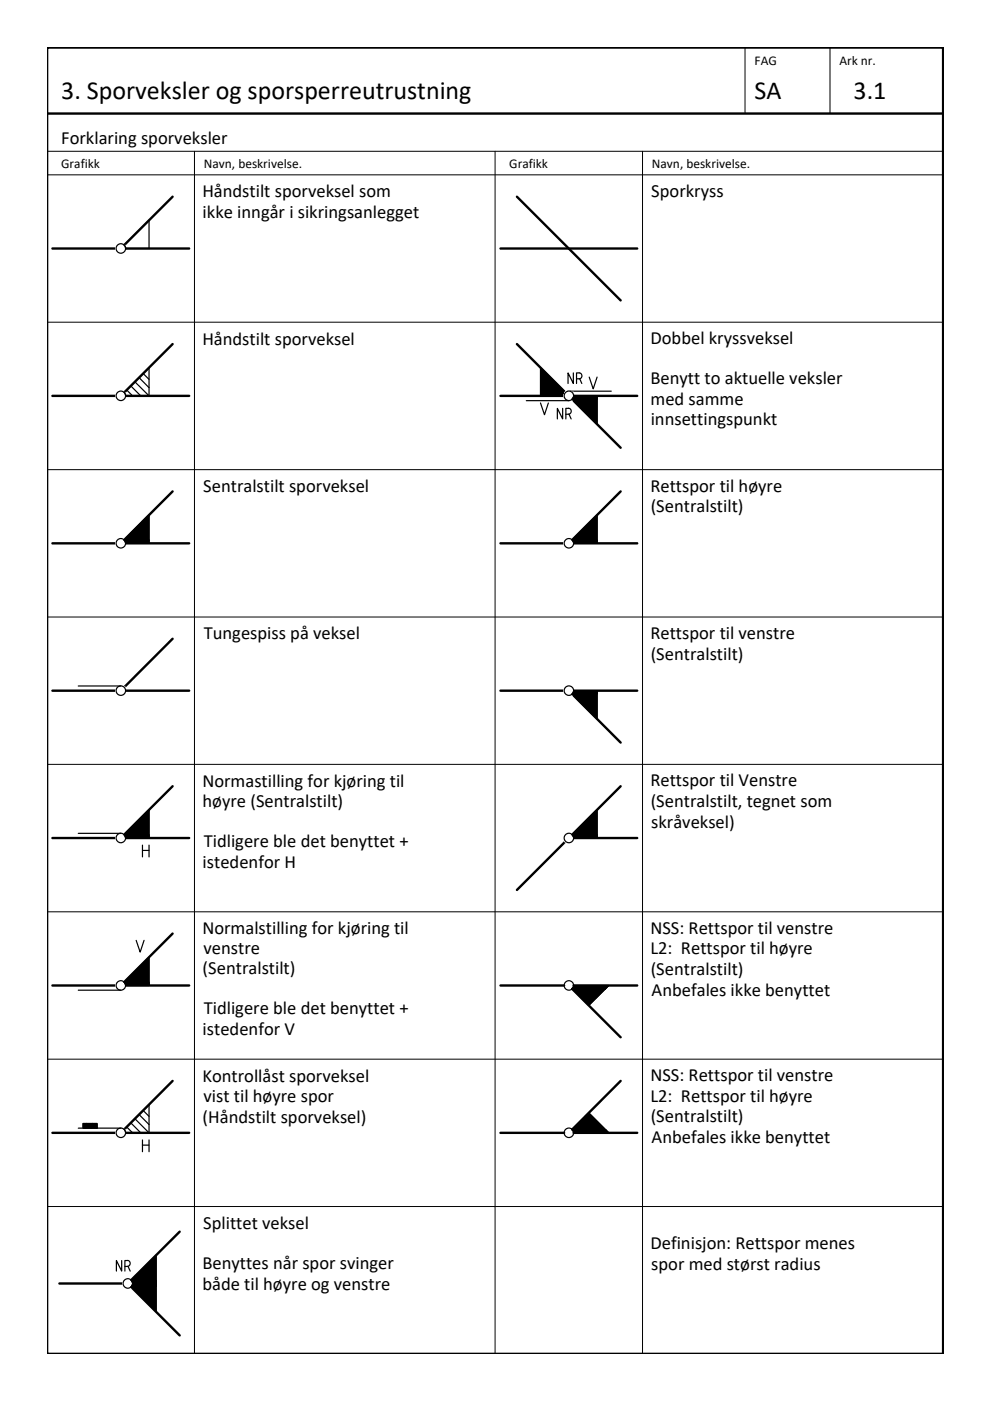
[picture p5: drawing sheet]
<svg xmlns="http://www.w3.org/2000/svg" width="210mm" height="297mm" viewBox="0 0 210 297" stroke-linecap="round" stroke-linejoin="round" font-family="sans-serif">
<!-- layer: RAMME -->
<path d="M10 10.1h190v276.9h-190zM10 24.1h189.9" fill="none" stroke="#000" stroke-width=".51"/>
<!-- layer: RAMME SYMBOLER -->
<g fill="none" stroke="#000" stroke-width=".21">
<path d="M158 10.1v14M176 10.1v14M10 37.1h189.9M10 32.1h189.9M41.2 32.1v254.9M105 32.1v254.9M136.2 32.1v254.9M10 68.3h189.9M10 99.6h189.9M10 130.8h189.9M10 162.1h189.9M10 193.3h189.9"/>
<path d="M10 224.6h189.9M10 255.8h189.9"/>
</g>
<!-- layer: SIG-SPOR enlinje -->
<g fill="none" stroke="#000" stroke-width=".51">
<path d="M11.1 52.7h29M36.6 41.7l-11 11M106.1 52.7h29M109.6 41.7l22 22M36.6 72.9l-11 11M109.6 72.9l22 22M11.1 83.9h29M106.1 83.9h29M11.1 115.2h29M36.6 104.2l-11 11M106.1 115.2h29M131.6 104.2l-11 11"/>
<path d="M36.6 135.4l-11 11M11.1 146.4h29M106.1 146.4h29M120.6 146.4l11 11M11.1 177.7h29M36.6 166.7l-11 11M120.6 177.7h14.5M131.6 166.7l-22 22M36.6 197.9l-11 11M11.1 208.9h29M106.1 208.9h13.5M121.3 209.6l10.3 10.3"/>
<path d="M121.6 208.9h13.5M36.6 229.2l-11 11M131.6 229.2l-10.3 10.3M11.1 240.2h29M106.1 240.2h13.5M121.6 240.2h13.5M27.1 272.1l11 11M38.1 261.1l-11 11h-14.5"/>
</g>
<!-- layer: Wipeout -->
<g fill="none" stroke="#fff" stroke-width=".21">
<path d="M24.6 52.6v.1v-.3v.4M26.6 52.6v.3v-.2M24.6 83.8v.1v-.2v.4M26.6 83.8v.4v-.3M119.6 83.8v.1v-.2v.4M121.6 83.8v.4v-.3M24.6 115.1v.1v-.3v.4M26.6 115.1v.4v-.3M119.6 115.1v.1v-.3v.4M121.6 115.1v.4v-.3M24.6 146.3v.1v-.2v.4M26.6 146.3v.4v-.3"/>
<path d="M119.6 146.3v.1v-.2v.4M121.6 146.3v.4v-.3M24.6 177.6v.1v-.3v.4M26.6 177.6v.4v-.3M119.6 177.6v.1v-.3v.4M121.6 177.6v.4v-.3M24.6 208.8v.1v-.2v.4M26.6 208.8v.4v-.3M24.6 240.1v.1v-.3v.4M26.6 240.1v.3v-.2M26.1 272v.1v-.2v.4M28.1 272v.4v-.3"/>
</g>
<g fill="#fff" stroke="#fff" stroke-width=".21">
<path d="M26.6 146.3l-.1 .5zM26.6 146.2l-.1 .6zM26.6 146.2l-.1 .7zM26.5 146.1v.8zM26.5 146.1l-.1 1zM26.5 145.9l-.1 1.2zM26.5 145.9l-.2 1.3zM26.4 145.8l-.1 1.4zM26.4 145.8l-.2 1.4zM26.3 145.7l-.1 1.5zM26.3 145.7l-.2 1.6zM26.2 145.7h.1l-.2 1.6zM26.2 145.7l-.2 1.7zM26.1 145.6l.1 .1-.2 1.7zM26.1 145.6l-.2 1.8h.1zM26 145.5l.1 .1-.2 1.8zM26 145.5l-.3 1.9h.2zM25.9 145.5h.1l-.3 1.9zM25.9 145.5l-.3 1.9h.1zM25.7 145.4l.2 .1-.3 1.9zM25.7 145.4l-.2 2h.1zM25.6 145.4h.1l-.2 2zM25.6 145.4l-.3 2h.2zM25.5 145.4h.1l-.3 2zM25.5 145.4l-.3 2h.1zM25.3 145.5l.2-.1-.3 2zM25.3 145.5l-.2 1.8 .1 .1zM25.2 145.5h.1l-.2 1.8zM25.2 145.5l-.2 1.7 .1 .1zM25.1 145.6l.1-.1-.2 1.7zM25.1 145.6l-.2 1.6h.1zM25 145.7l.1-.1-.2 1.6zM25 145.7l-.1 1.5zM24.9 145.7h.1l-.2 1.4zM24.9 145.7l-.1 1.4zM24.9 145.7l-.2 1.2zM24.8 145.8l-.1 1.1zM24.8 145.8l-.1 1zM24.7 145.9v.9zM24.7 145.9l-.1 .8zM24.7 146.1l-.1 .6zM24.7 146.1l-.1 .5z"/>
<path d="M26.6 52.6l-.1 .5zM26.6 52.4l-.1 .7zM26.6 52.4l-.1 .8zM26.5 52.3v.9zM26.5 52.3l-.1 1zM26.5 52.2l-.1 1.1zM26.5 52.2l-.2 1.2zM26.4 52.1l-.1 1.3zM26.4 52.1l-.2 1.4zM26.3 52l-.1 1.5zM26.3 52l-.2 1.6zM26.2 51.9l.1 .1-.2 1.6zM26.2 51.9l-.2 1.7zM26.1 51.8l.1 .1-.2 1.7zM26.1 51.8l-.2 1.9 .1-.1zM26 51.8h.1l-.2 1.9zM26 51.8l-.3 1.9h.2zM25.9 51.7l.1 .1-.3 1.9zM25.9 51.7l-.3 2h.1zM25.7 51.7h.2l-.3 2zM25.7 51.7l-.2 2h.1zM25.6 51.7h.1l-.2 2zM25.6 51.7l-.3 2h.2zM25.5 51.7h.1l-.3 2zM25.5 51.7l-.3 1.9 .1 .1zM25.3 51.7h.2l-.3 1.9zM25.3 51.7l-.2 1.9h.1zM25.2 51.8l.1-.1-.2 1.9zM25.2 51.8l-.2 1.7 .1 .1zM25.1 51.8h.1l-.2 1.7zM25.1 51.8l-.2 1.6 .1 .1zM25 51.9l.1-.1-.2 1.6zM25 51.9l-.1 1.5zM24.9 52l.1-.1-.2 1.4zM24.9 52l-.1 1.3zM24.8 52.1l.1-.1-.2 1.2zM24.8 52.1l-.1 1.1zM24.8 52.1l-.1 1zM24.7 52.2v.9zM24.7 52.2l-.1 .7zM24.7 52.3l-.1 .6zM24.7 52.3l-.1 .5z"/>
<path d="M28.1 272l-.1 .5zM28.1 271.9l-.1 .6zM28.1 271.9l-.1 .7zM28 271.7v.9zM28 271.7l-.1 1zM28 271.6l-.1 1.1zM28 271.6l-.2 1.2zM27.9 271.5l-.1 1.3zM27.9 271.5l-.2 1.4zM27.8 271.4l-.1 1.5zM27.8 271.4l-.2 1.6zM27.7 271.3l.1 .1-.2 1.6zM27.7 271.3l-.2 1.8 .1-.1zM27.6 271.3h.1l-.2 1.8zM27.6 271.3l-.2 1.8zM27.5 271.2l.1 .1-.2 1.8zM27.5 271.2l-.3 1.9h.2zM27.4 271.2h.1l-.3 1.9zM27.4 271.2l-.3 1.9h.1zM27.2 271.1l.2 .1-.3 1.9zM27.2 271.1l-.2 2h.1zM27.1 271.1h.1l-.2 2zM27.1 271.1l-.3 2h.2zM27 271.1h.1l-.3 2zM27 271.1l-.3 2h.1zM26.8 271.2l.2-.1-.3 2zM26.8 271.2l-.2 1.8 .1 .1zM26.7 271.2h.1l-.2 1.8zM26.7 271.2l-.2 1.7 .1 .1zM26.6 271.3l.1-.1-.2 1.7zM26.6 271.3l-.2 1.5 .1 .1zM26.5 271.3h.1l-.2 1.5zM26.5 271.3l-.1 1.5zM26.4 271.4l.1-.1-.2 1.4zM26.4 271.4l-.1 1.3zM26.4 271.4l-.2 1.2zM26.3 271.5l-.1 1.1zM26.3 271.5l-.1 1zM26.2 271.6v.9zM26.2 271.6l-.1 .8zM26.2 271.7l-.1 .7zM26.2 271.7l-.1 .6z"/>
<path d="M26.6 115.1l-.1 .5zM26.6 114.9l-.1 .7zM26.6 114.9l-.1 .8zM26.5 114.8v.9zM26.5 114.8l-.1 1zM26.5 114.7l-.1 1.1zM26.5 114.7l-.2 1.2zM26.4 114.6l-.1 1.3zM26.4 114.6l-.2 1.4zM26.3 114.5l-.1 1.5zM26.3 114.5l-.2 1.6zM26.2 114.4l.1 .1-.2 1.6zM26.2 114.4l-.2 1.7zM26.1 114.3l.1 .1-.2 1.7zM26.1 114.3l-.2 1.8h.1zM26 114.3h.1l-.2 1.8zM26 114.3l-.3 1.9 .2-.1zM25.9 114.2l.1 .1-.3 1.9zM25.9 114.2l-.3 2h.1zM25.7 114.2h.2l-.3 2zM25.7 114.2l-.2 2h.1zM25.6 114.2h.1l-.2 2zM25.6 114.2l-.3 1.9 .2 .1zM25.5 114.2h.1l-.3 1.9zM25.5 114.2l-.3 1.9h.1zM25.3 114.2h.2l-.3 1.9zM25.3 114.2l-.2 1.9h.1zM25.2 114.3l.1-.1-.2 1.9zM25.2 114.3l-.2 1.7 .1 .1zM25.1 114.3h.1l-.2 1.7zM25.1 114.3l-.2 1.6 .1 .1zM25 114.4l.1-.1-.2 1.6zM25 114.4l-.1 1.5zM24.9 114.5l.1-.1-.2 1.4zM24.9 114.5l-.1 1.3zM24.9 114.5l-.2 1.2zM24.8 114.6l-.1 1.1zM24.8 114.6l-.1 1zM24.7 114.7v.9zM24.7 114.7l-.1 .8zM24.7 114.8l-.1 .7zM24.7 114.8l-.1 .5z"/>
<path d="M26.6 177.6l-.1 .5zM26.6 177.4l-.1 .7zM26.6 177.4l-.1 .8zM26.5 177.3v.9zM26.5 177.3l-.1 1zM26.5 177.2l-.1 1.1zM26.5 177.2l-.2 1.2zM26.4 177.1l-.1 1.3zM26.4 177.1l-.2 1.4zM26.3 177l-.1 1.5zM26.3 177l-.2 1.5zM26.2 176.9l.1 .1-.2 1.5zM26.2 176.9l-.2 1.7zM26.1 176.8l.1 .1-.2 1.7zM26.1 176.8l-.2 1.9 .1-.1zM26 176.8h.1l-.2 1.9zM26 176.8l-.3 1.9h.2zM25.9 176.7l.1 .1-.3 1.9zM25.9 176.7l-.3 2h.1zM25.7 176.7h.2l-.3 2zM25.7 176.7l-.2 2h.1zM25.6 176.7h.1l-.2 2zM25.6 176.7l-.3 2h.2zM25.5 176.7h.1l-.3 2zM25.5 176.7l-.3 1.9 .1 .1zM25.3 176.7h.2l-.3 1.9zM25.3 176.7l-.2 1.8 .1 .1zM25.2 176.8l.1-.1-.2 1.8zM25.2 176.8l-.2 1.7h.1zM25.1 176.8h.1l-.2 1.7zM25.1 176.8l-.2 1.6 .1 .1zM25 176.9l.1-.1-.2 1.6zM25 176.9l-.1 1.5zM24.9 177l.1-.1-.2 1.4zM24.9 177l-.1 1.3zM24.9 177l-.2 1.2zM24.8 177.1l-.1 1.1zM24.8 177.1l-.1 1zM24.7 177.2v.9zM24.7 177.2l-.1 .8zM24.7 177.3l-.1 .7zM24.7 177.3l-.1 .5z"/>
<path d="M26.6 208.8l-.1 .5zM26.6 208.7l-.1 .6zM26.6 208.7l-.1 .7zM26.5 208.6v.8zM26.5 208.6l-.1 .9zM26.5 208.4l-.1 1.1zM26.5 208.4l-.2 1.2zM26.4 208.3l-.1 1.3zM26.4 208.3l-.2 1.4zM26.3 208.2l-.1 1.5zM26.3 208.2l-.2 1.6zM26.2 208.1l.1 .1-.2 1.6zM26.2 208.1l-.2 1.8zM26.1 208.1h.1l-.2 1.8zM26.1 208.1l-.2 1.8h.1zM26 208l.1 .1-.2 1.8zM26 208l-.3 1.9h.2zM25.9 208h.1l-.3 1.9zM25.9 208l-.3 1.9h.1zM25.7 207.9l.2 .1-.3 1.9zM25.7 207.9l-.2 2h.1zM25.6 207.9h.1l-.2 2zM25.6 207.9l-.3 2h.2zM25.5 207.9h.1l-.3 2zM25.5 207.9l-.3 2h.1zM25.3 208l.2-.1-.3 2zM25.3 208l-.2 1.8 .1 .1zM25.2 208h.1l-.2 1.8zM25.2 208l-.2 1.7 .1 .1zM25.1 208.1l.1-.1-.2 1.7zM25.1 208.1l-.2 1.5 .1 .1zM25 208.1h.1l-.2 1.5zM25 208.1l-.1 1.5zM24.9 208.2l.1-.1-.2 1.4zM24.9 208.2l-.1 1.3zM24.9 208.2l-.2 1.2zM24.8 208.3l-.1 1.1zM24.8 208.3l-.1 1zM24.7 208.4v.9zM24.7 208.4l-.1 .8zM24.7 208.6l-.1 .6zM24.7 208.6l-.1 .5z"/>
<path d="M121.6 115.1l-.1 .5zM121.6 114.9l-.1 .7zM121.6 114.9l-.1 .8zM121.5 114.8v.9zM121.5 114.8l-.1 1zM121.5 114.7l-.1 1.1zM121.5 114.7l-.2 1.2zM121.4 114.6l-.1 1.3zM121.4 114.6l-.2 1.4zM121.3 114.5l-.1 1.5zM121.3 114.5l-.2 1.6zM121.2 114.4l.1 .1-.2 1.6zM121.2 114.4l-.2 1.7zM121.1 114.3l.1 .1-.2 1.7zM121.1 114.3l-.2 1.8h.1zM121 114.3h.1l-.2 1.8zM121 114.3l-.3 1.9 .2-.1zM120.9 114.2l.1 .1-.3 1.9zM120.9 114.2l-.3 2h.1zM120.7 114.2h.2l-.3 2zM120.7 114.2l-.2 2h.1zM120.6 114.2h.1l-.2 2zM120.6 114.2l-.3 1.9 .2 .1zM120.5 114.2h.1l-.3 1.9zM120.5 114.2l-.3 1.9h.1zM120.3 114.2h.2l-.3 1.9zM120.3 114.2l-.2 1.9h.1zM120.2 114.3l.1-.1-.2 1.9zM120.2 114.3l-.2 1.7 .1 .1zM120.1 114.3h.1l-.2 1.7zM120.1 114.3l-.2 1.6 .1 .1zM120 114.4l.1-.1-.2 1.6zM120 114.4l-.1 1.5zM119.9 114.5l.1-.1-.2 1.4zM119.9 114.5l-.1 1.3zM119.9 114.5l-.2 1.2zM119.8 114.6l-.1 1.1zM119.8 114.6l-.1 1zM119.7 114.7v.9zM119.7 114.7l-.1 .8zM119.7 114.8l-.1 .7zM119.7 114.8l-.1 .5z"/>
<path d="M121.6 146.3l-.1 .5zM121.6 146.2l-.1 .6zM121.6 146.2l-.1 .7zM121.5 146.1v.8zM121.5 146.1l-.1 1zM121.5 146l-.1 1.1zM121.5 146l-.2 1.1zM121.4 145.8l-.1 1.3zM121.4 145.8l-.2 1.4zM121.3 145.7l-.1 1.5zM121.3 145.7l-.2 1.6zM121.2 145.7h.1l-.2 1.6zM121.2 145.7l-.2 1.7zM121.1 145.6l.1 .1-.2 1.7zM121.1 145.6l-.2 1.8h.1zM121 145.5l.1 .1-.2 1.8zM121 145.5l-.3 1.9h.2zM120.9 145.5h.1l-.3 1.9zM120.9 145.5l-.3 1.9h.1zM120.7 145.4l.2 .1-.3 1.9zM120.7 145.4l-.2 2h.1zM120.6 145.4h.1l-.2 2zM120.6 145.4l-.3 2h.2zM120.5 145.4h.1l-.3 2zM120.5 145.4l-.3 2h.1zM120.3 145.5l.2-.1-.3 2zM120.3 145.5l-.2 1.8 .1 .1zM120.2 145.5h.1l-.2 1.8zM120.2 145.5l-.2 1.7 .1 .1zM120.1 145.6l.1-.1-.2 1.7zM120.1 145.6l-.2 1.5 .1 .1zM120 145.7l.1-.1-.2 1.5zM120 145.7l-.1 1.4zM119.9 145.7h.1l-.2 1.4zM119.9 145.7l-.1 1.4zM119.9 145.7l-.2 1.2zM119.8 145.8l-.1 1.1zM119.8 145.8l-.1 1zM119.7 146v.8zM119.7 146l-.1 .7zM119.7 146.1l-.1 .6zM119.7 146.1l-.1 .5z"/>
<path d="M121.6 177.6l-.1 .5zM121.6 177.4l-.1 .7zM121.6 177.4l-.1 .8zM121.5 177.3v.9zM121.5 177.3l-.1 1zM121.5 177.2l-.1 1.1zM121.5 177.2l-.2 1.2zM121.4 177.1l-.1 1.3zM121.4 177.1l-.2 1.4zM121.3 177l-.1 1.5zM121.3 177l-.2 1.5zM121.2 176.9l.1 .1-.2 1.5zM121.2 176.9l-.2 1.7zM121.1 176.8l.1 .1-.2 1.7zM121.1 176.8l-.2 1.9 .1-.1zM121 176.8h.1l-.2 1.9zM121 176.8l-.3 1.9h.2zM120.9 176.7l.1 .1-.3 1.9zM120.9 176.7l-.3 2h.1zM120.7 176.7h.2l-.3 2zM120.7 176.7l-.2 2h.1zM120.6 176.7h.1l-.2 2zM120.6 176.7l-.3 2h.2zM120.5 176.7h.1l-.3 2zM120.5 176.7l-.3 1.9 .1 .1zM120.3 176.7h.2l-.3 1.9zM120.3 176.7l-.2 1.8 .1 .1zM120.2 176.8l.1-.1-.2 1.8zM120.2 176.8l-.2 1.7h.1zM120.1 176.8h.1l-.2 1.7zM120.1 176.8l-.2 1.6 .1 .1zM120 176.9l.1-.1-.2 1.6zM120 176.9l-.1 1.5zM119.9 177l.1-.1-.2 1.4zM119.9 177l-.1 1.3zM119.9 177l-.2 1.2zM119.8 177.1l-.1 1.1zM119.8 177.1l-.1 1zM119.7 177.2v.9zM119.7 177.2l-.1 .8zM119.7 177.3l-.1 .7zM119.7 177.3l-.1 .5z"/>
<path d="M121.6 83.8l-.1 .5zM121.6 83.7l-.1 .6zM121.6 83.7l-.1 .7zM121.5 83.6v.8zM121.5 83.6l-.1 .9zM121.5 83.4l-.1 1.1zM121.5 83.4l-.2 1.3zM121.4 83.3l-.1 1.4zM121.4 83.3l-.2 1.4zM121.3 83.2l-.1 1.5zM121.3 83.2l-.2 1.6zM121.2 83.1l.1 .1-.2 1.6zM121.2 83.1l-.2 1.8zM121.1 83.1h.1l-.2 1.8zM121.1 83.1l-.2 1.8h.1zM121 83l.1 .1-.2 1.8zM121 83l-.3 1.9h.2zM120.9 83h.1l-.3 1.9zM120.9 83l-.3 1.9h.1zM120.7 83h.2l-.3 1.9zM120.7 83l-.2 1.9h.1zM120.6 82.9l.1 .1-.2 1.9zM120.6 82.9l-.3 2h.2zM120.5 83l.1-.1-.3 2zM120.5 83l-.3 1.9h.1zM120.3 83h.2l-.3 1.9zM120.3 83l-.2 1.8 .1 .1zM120.2 83h.1l-.2 1.8zM120.2 83l-.2 1.7 .1 .1zM120.1 83.1l.1-.1-.2 1.7zM120.1 83.1l-.2 1.6h.1zM120 83.1h.1l-.2 1.6zM120 83.1l-.1 1.6zM119.9 83.2l.1-.1-.2 1.4zM119.9 83.2l-.1 1.3zM119.9 83.2l-.2 1.2zM119.8 83.3l-.1 1.1zM119.8 83.3l-.1 1zM119.7 83.4v.9zM119.7 83.4l-.1 .8zM119.7 83.6l-.1 .6zM119.7 83.6l-.1 .5z"/>
<path d="M121.6 83.8l-.1 .5zM121.6 83.7l-.1 .6zM121.6 83.7l-.1 .7zM121.5 83.6v.8zM121.5 83.6l-.1 .9zM121.5 83.4l-.1 1.1zM121.5 83.4l-.2 1.3zM121.4 83.3l-.1 1.4zM121.4 83.3l-.2 1.4zM121.3 83.2l-.1 1.5zM121.3 83.2l-.2 1.6zM121.2 83.1l.1 .1-.2 1.6zM121.2 83.1l-.2 1.8zM121.1 83.1h.1l-.2 1.8zM121.1 83.1l-.2 1.8h.1zM121 83l.1 .1-.2 1.8zM121 83l-.3 1.9h.2zM120.9 83h.1l-.3 1.9zM120.9 83l-.3 1.9h.1zM120.7 83h.2l-.3 1.9zM120.7 83l-.2 1.9h.1zM120.6 82.9l.1 .1-.2 1.9zM120.6 82.9l-.3 2h.2zM120.5 83l.1-.1-.3 2zM120.5 83l-.3 1.9h.1zM120.3 83h.2l-.3 1.9zM120.3 83l-.2 1.8 .1 .1zM120.2 83h.1l-.2 1.8zM120.2 83l-.2 1.7 .1 .1zM120.1 83.1l.1-.1-.2 1.7zM120.1 83.1l-.2 1.6h.1zM120 83.1h.1l-.2 1.6zM120 83.1l-.1 1.6zM119.9 83.2l.1-.1-.2 1.4zM119.9 83.2l-.1 1.3zM119.9 83.2l-.2 1.2zM119.8 83.3l-.1 1.1zM119.8 83.3l-.1 1zM119.7 83.4v.9zM119.7 83.4l-.1 .8zM119.7 83.6l-.1 .6zM119.7 83.6l-.1 .5z"/>
<path d="M26.6 83.8l-.1 .5zM26.6 83.7l-.1 .6zM26.6 83.7l-.1 .7zM26.5 83.6v.8zM26.5 83.6l-.1 .9zM26.5 83.4l-.1 1.1zM26.5 83.4l-.2 1.3zM26.4 83.3l-.1 1.4zM26.4 83.3l-.2 1.4zM26.3 83.2l-.1 1.5zM26.3 83.2l-.2 1.6zM26.2 83.1l.1 .1-.2 1.6zM26.2 83.1l-.2 1.8zM26.1 83.1h.1l-.2 1.8zM26.1 83.1l-.2 1.8h.1zM26 83l.1 .1-.2 1.8zM26 83l-.3 1.9h.2zM25.9 83h.1l-.3 1.9zM25.9 83l-.3 1.9h.1zM25.7 83h.2l-.3 1.9zM25.7 83l-.2 1.9h.1zM25.6 82.9l.1 .1-.2 1.9zM25.6 82.9l-.3 2h.2zM25.5 83l.1-.1-.3 2zM25.5 83l-.3 1.9h.1zM25.3 83h.2l-.3 1.9zM25.3 83l-.2 1.8 .1 .1zM25.2 83h.1l-.2 1.8zM25.2 83l-.2 1.7 .1 .1zM25.1 83.1l.1-.1-.2 1.7zM25.1 83.1l-.2 1.6h.1zM25 83.1h.1l-.2 1.6zM25 83.1l-.1 1.6zM24.9 83.2l.1-.1-.2 1.4zM24.9 83.2l-.1 1.3zM24.9 83.2l-.2 1.2zM24.8 83.3l-.1 1.1zM24.8 83.3l-.1 1zM24.7 83.4v.9zM24.7 83.4l-.1 .8zM24.7 83.6l-.1 .6zM24.7 83.6l-.1 .5z"/>
<path d="M26.6 240.1l-.1 .5zM26.6 239.9l-.1 .7zM26.6 239.9l-.1 .8zM26.5 239.8v.9zM26.5 239.8l-.1 1zM26.5 239.7l-.1 1.1zM26.5 239.7l-.2 1.2zM26.4 239.6l-.1 1.3zM26.4 239.6l-.2 1.4zM26.3 239.5l-.1 1.5zM26.3 239.5l-.2 1.6zM26.2 239.4l.1 .1-.2 1.6zM26.2 239.4l-.2 1.7zM26.1 239.3l.1 .1-.2 1.7zM26.1 239.3l-.2 1.9 .1-.1zM26 239.3h.1l-.2 1.9zM26 239.3l-.3 1.9h.2zM25.9 239.2l.1 .1-.3 1.9zM25.9 239.2l-.3 2h.1zM25.7 239.2h.2l-.3 2zM25.7 239.2l-.2 2h.1zM25.6 239.2h.1l-.2 2zM25.6 239.2l-.3 2h.2zM25.5 239.2h.1l-.3 2zM25.5 239.2l-.3 1.9 .1 .1zM25.3 239.2h.2l-.3 1.9zM25.3 239.2l-.2 1.9h.1zM25.2 239.3l.1-.1-.2 1.9zM25.2 239.3l-.2 1.7 .1 .1zM25.1 239.3h.1l-.2 1.7zM25.1 239.3l-.2 1.6 .1 .1zM25 239.4l.1-.1-.2 1.6zM25 239.4l-.1 1.5zM24.9 239.5l.1-.1-.2 1.4zM24.9 239.5l-.1 1.3zM24.9 239.5l-.2 1.2zM24.8 239.6l-.1 1.1zM24.8 239.6l-.1 1zM24.7 239.7v.9zM24.7 239.7l-.1 .7zM24.7 239.8l-.1 .6zM24.7 239.8l-.1 .5z"/>
</g>
<g fill="none" stroke="#fffefd" stroke-width=".25">
<circle cx="25.6" cy="52.7" r="1"/>
<circle cx="25.6" cy="83.9" r="1"/>
<circle cx="120.6" cy="83.9" r="1"/>
<circle cx="25.6" cy="115.2" r="1"/>
<circle cx="120.6" cy="115.2" r="1"/>
<circle cx="25.6" cy="146.4" r="1"/>
<circle cx="120.6" cy="146.4" r="1"/>
<circle cx="25.6" cy="177.7" r="1"/>
<circle cx="120.6" cy="177.7" r="1"/>
<circle cx="25.6" cy="208.9" r="1"/>
<circle cx="25.6" cy="240.2" r="1"/>
<circle cx="27.1" cy="272.1" r="1"/>
</g>
<!-- layer: SIG-Sporveksler -->
<g fill="none" stroke="#000" stroke-width=".25">
<path d="M30.4 79.2l1.2 1.2M115 78.9l4.4 4.4-.1 .2-4.3 .1zM115.1 79.1l4.2 4.2-.1 .1h-4.1zM115.2 79.4l3.9 3.9h-3.9zM115.3 79.6l3.6 3.6h-3.6zM115.4 79.9l3.3 3.2h-3.3zM124.9 80l.9 2.5 .8-2.5M26.3 83.2l5.3-5.3v6h-5M26.3 83.2l.3 .7M26.9 82.7l1.2 1.2M27.7 81.8l2.1 2.1M28.6 80.9l3 3"/>
<path d="M29.5 80.1l2.1 2.1M111.6 84.9h9M114.6 85.4l.8 2.5 .9-2.5M115.5 80.1l2.9 2.9h-2.9zM115.6 80.4l2.6 2.5h-2.6zM115.7 80.6l2.2 2.3h-2.2zM115.8 80.8l1.9 1.9h-1.9zM115.9 81.1l1.6 1.5h-1.6zM116 81.3l1.2 1.2h-1.2zM116.1 81.6l.9 .9h-.9zM116.2 81.8l.5 .5h-.5zM116.3 82l.2 .2h-.2z"/>
<path d="M119.1 83.3h.1M119.5 83.3l-4.6-4.6v4.9h4.4M119.5 83.2l-.1 .4M119.6 83.9l.3-.7-5.3-5.3v6h5M119.6 83.2l-.2 .5h-4.6v-5.3l4.8 4.9M119.8 83.2l-5.1-5v5.6h4.8M119.8 83.2l-.3 .6M120.6 82.9h9M121.5 84.6l.2-.6h4.8v5.7l-5-5M121.6 84.6l.2-.5h4.6v5.4l-4.8-4.9M121.6 83.9l-.3 .8 5.3 5.2v-6h-5M121.7 84.6l.2-.3h4.4v4.9l-4.6-4.6"/>
<path d="M122 84.6v-.2h4.1v4.3l-4.1-4.1M122 84.3h4.2v4.7l-4.4-4.4zM122.1 84.5h3.9v4zM122.1 84.5h.1M122.3 84.7h3.6v3.6zM122.5 84.7h3.3v3.3zM122.8 84.8h2.9v3zM123 84.9h2.6v2.6zM123.3 85h2.2v2.3zM123.5 85.1h1.9v1.9zM123.7 85.2h1.6v1.6zM124 85.4h1.2v1.2z"/>
<path d="M124.2 85.4h.9v.9zM124.5 85.5h.5v.6zM124.7 85.6h.2v.2zM26.3 114.5l5.3-5.3v6h-5M26.3 114.5l.3 .7M26.6 114.5l4.8-4.8v5.3h-4.6zM26.8 114.5l4.4-4.3v4.6h-4.3M26.9 114.5l.1 .3M26.9 114.9l-.2-.4 4.6-4.6v5h-4.4M27.1 114.6l3.9-4v4zM27.3 114.5l3.6-3.6v3.6zM27.8 114.3l2.9-2.9v2.9z"/>
<path d="M28.7 113.9l1.6-1.6v1.6zM29.5 113.6l.5-.5v.5zM29.9 113.3v.2h-.2zM30.1 112.8v.9h-.9zM30.2 112.6v1.2h-1.2zM30.4 112.1v1.9h-1.9zM30.5 111.9v2.2h-2.2zM30.6 111.6v2.6h-2.6zM30.8 111.1v3.3h-3.3zM31.1 110.4v4.3h-4.1v-.2zM31.5 109.4v5.7h-4.8l-.2-.6zM121.6 114.5l4.8-4.8v5.3h-4.6z"/>
<path d="M121.6 115.2l-.3-.7 5.3-5.3v6h-5M121.9 114.9l-.2-.4 4.6-4.6v5h-4.4M122 114.8l-.2-.3 4.4-4.3v4.6h-4.3M122.1 114.6h3.9v-4l-3.9 4M122.3 114.5l3.6-3.6v3.6zM122.8 114.3l2.9-2.9v2.9zM123.7 113.9l1.6-1.6v1.6zM124.5 113.6l.5-.5v.5zM124.9 113.3v.2h-.2zM125.1 112.8v.9h-.9zM125.2 112.6v1.2h-1.2zM125.4 112.1v1.9h-1.9z"/>
<path d="M125.5 111.9v2.2h-2.2zM125.6 111.6v2.6h-2.6zM125.8 111.1v3.3h-3.3zM126.1 110.4v4.3h-4.1v-.2zM126.5 109.4v5.7h-4.8l-.2-.6zM16.6 145.4h9M121.6 146.4l-.3 .8 5.3 5.2v-6h-5M121.7 146.5l-.2 .6 5 5.1v-5.7h-4.8M121.8 146.6l-.2 .5 4.8 4.9v-5.4h-4.6M121.9 146.7h4.4v5l-4.6-4.6zM122 146.8h4.2v4.7l-4.4-4.4zM122 146.9h4.1v4.3l-4.1-4.1z"/>
<path d="M122.1 147h3.9v4l-3.9-3.9M122.3 147.1h3.6v3.7zM122.5 147.2h3.3v3.3zM122.8 147.3h2.9v3zM123 147.4h2.6v2.6zM123.3 147.5h2.2v2.3zM123.5 147.6h1.9v1.9zM123.7 147.8h1.6v1.5zM124 147.8h1.2v1.3zM124.2 147.9h.9v.9zM124.5 148h.5v.6zM124.7 148.1h.2v.2z"/>
<path d="M16.6 176.7h9M26.3 177l5.3-5.3v6h-5M26.3 177l.3 .7M26.6 177l4.8-4.8v5.3h-4.6zM26.7 177l4.6-4.6v5h-4.4zM26.8 177l4.4-4.3v4.6h-4.3M26.9 177l.1 .3M27.1 177v.1M27.3 177l3.6-3.6v3.6zM27.8 176.8l2.9-2.9v2.9zM28 176.7l2.6-2.6v2.6zM29 176.3l1.2-1.2v1.2z"/>
<path d="M29.9 175.8v.2h-.2zM30 175.5v.6h-.5zM30.1 175.3v.9h-.9zM30.2 179.2v2.5M30.3 174.8v1.6h-1.6zM30.4 174.6v1.9h-1.9zM30.5 174.3v2.3h-2.2zM30.8 173.6v3.3h-3.3zM31 173.1v4h-3.9zM31.1 172.9v4.3h-4.1v-.2zM31.5 171.9v5.7h-4.8l-.2-.6zM31.6 179.2v2.5"/>
<path d="M121.3 177l5.3-5.3v6h-5M121.3 177l.3 .7M121.6 177l4.8-4.8v5.3h-4.6zM121.7 177l4.6-4.6v5h-4.4zM121.8 177l4.4-4.3v4.6h-4.3M121.9 177l.1 .3M122.1 177.1l3.9-4v4zM122.1 177v.1M122.3 177l3.6-3.6v3.6zM122.8 176.8l2.9-2.9v2.9zM123 176.7l2.6-2.6v2.6zM124 176.3l1.2-1.2v1.2z"/>
<path d="M124.9 175.8v.2h-.2zM125 175.5v.6h-.5zM125.1 175.3v.9h-.9zM125.3 174.8v1.6h-1.6zM125.4 174.6v1.9h-1.9zM125.5 174.3v2.3h-2.2zM125.8 173.6v3.3h-3.3zM126.1 172.9v4.3h-4.1v-.2zM126.5 171.9v5.7h-4.8l-.2-.6zM28.9 199.4l.8 2.5 .8-2.5M30.2 180.3h1.4M16.6 209.9h9"/>
<path d="M26.3 208.2l5.3-5.3v6h-5M26.3 208.2l.3 .7M26.5 208.2l5-5v5.6h-4.8l-.2-.6M26.6 208.2l4.8-4.8v5.3h-4.6zM26.7 208.2l4.6-4.5v4.9h-4.4zM26.8 208.3l4.4-4.4v4.6h-4.3M26.9 208.3l.1 .2M27.1 208.3h.1M27.5 208.1l3.3-3.2v3.2zM27.8 208l2.9-2.9v2.9zM28.7 207.6l1.6-1.5v1.5zM29.5 207.3l.5-.5v.5z"/>
<path d="M29.9 207v.2h-.2zM30.1 206.6v.8h-.9zM30.2 206.3v1.2h-1.2zM30.4 205.8v1.9h-1.9zM30.5 205.6v2.2h-2.2zM30.6 205.3v2.6h-2.6zM30.9 204.6v3.6h-3.6zM31 204.4v3.9h-3.9zM31.1 204.1v4.3h-4.1v-.1zM121.6 208.9l-.3 .7 3.5 3.6 4.3-4.3h-7.5M16.6 239.2h9M17.6 238.2l.6 1"/>
<path d="M17.6 238.4l.5 .8M17.6 238.6l.3 .6M17.6 238.8l.2 .4M17.6 239l.1 .2M17.7 238.2l.6 1M17.8 238.2l.6 1M17.9 238.2l.6 1M18.1 238.2l.5 1M18.2 238.2l.6 1M18.3 238.2l.6 1M18.4 238.2l.6 1M18.5 238.2l.6 1"/>
<path d="M18.6 238.2l.6 1M18.8 238.2l.5 1M18.9 238.2l.6 1M19 238.2l.6 1M19.1 238.2l.6 1M19.2 238.2l.6 1M19.3 238.2l.6 1M19.5 238.2l.5 1M19.6 238.2l.6 1M19.7 238.2l.6 1M19.8 238.2l.6 1M19.9 238.2l.6 1"/>
<path d="M20 238.2l.6 1h-3v-1h3v1M20.2 238.2l.4 .8M20.3 238.2l.3 .6M20.4 238.2l.2 .4M20.5 238.2l.1 .2M26.3 239.5l5.3-5.3v6h-5M26.3 239.5l.3 .7M26.9 238.9l1.2 1.3M27.7 238.1l2.1 2.1M28.6 237.2l3 3M29.5 236.3l2.1 2.1M30.4 235.4l1.2 1.3"/>
<path d="M30.2 241.7v2.5M30.2 242.8h1.4M31.6 241.7v2.5M121.6 240.2l-.3-.7 3.5-3.5 4.3 4.2h-7.5M27.8 271.4l5.3-5.3v6M27.8 271.4l.3 .7M27.9 271.4l5.1-5v5.6h-4.8zM28.1 271.4l4.8-4.8v5.3h-4.6zM28.1 272.1h5M28.1 272.1l-.3 .7 5.3 5.3v-6M28.2 272.2h4.8v5.7l-5.1-5.1zM28.2 271.4l4.6-4.5v4.9h-4.4z"/>
<path d="M28.3 272.3l-.2 .5 4.8 4.9v-5.4h-4.6M28.3 271.4l.1 .3h4.3v-4.6l-4.4 4.4M28.3 272.8l.1-.3h4.3v4.7l-4.4-4.4M28.4 272.4h4.4v5l-4.6-4.6zM28.5 271.6l-.1-.1 4.2-4.2v4.3h-4.1M28.5 272.6h4.1v4.3l-4.2-4.1zM28.6 271.5l3.9-3.9v3.9h-3.9M28.6 272.7h3.9v4l-3.9-3.9M28.6 271.5h.1M28.6 272.7h.1M28.8 271.4l3.6-3.6v3.6zM28.8 272.8h3.6v3.6z"/>
<path d="M29 271.3l3.3-3.2v3.2zM29 272.9h3.3v3.3zM29.3 273h2.9v3zM29.5 271.1l2.6-2.6v2.6zM29.5 273.1h2.6v2.6zM29.8 273.2h2.2v2.3zM30 273.3h1.9v1.9zM30.2 273.4h1.6v1.6zM30.5 273.5h1.2v1.3zM30.7 270.6l.9-.8v.8zM30.7 273.6h.9v.9zM31 273.7h.5v.6z"/>
<path d="M31.2 270.4l.2-.2v.2zM31.2 273.8h.2v.2zM31.5 270v.5h-.5zM31.7 269.5v1.2h-1.2zM31.8 269.3v1.5h-1.6zM31.9 269v1.9h-1.9zM32 268.8v2.2h-2.2zM32.2 268.3v2.9h-2.9z"/>
<circle cx="25.6" cy="83.9" r="1.01"/>
<circle cx="120.6" cy="83.9" r="1.01"/>
<circle cx="25.6" cy="115.2" r="1.01"/>
<circle cx="120.6" cy="115.2" r="1.01"/>
<circle cx="25.6" cy="146.4" r="1.01"/>
<circle cx="120.6" cy="146.4" r="1.01"/>
<circle cx="25.6" cy="177.7" r="1.01"/>
<circle cx="120.6" cy="177.7" r="1.01"/>
<circle cx="25.6" cy="208.9" r="1.01"/>
<circle cx="120.6" cy="208.9" r="1.01"/>
<circle cx="25.6" cy="240.2" r="1.01"/>
<circle cx="120.6" cy="240.2" r="1.01"/>
<circle cx="27.1" cy="272.1" r="1.01"/>
</g>
<g fill="#000" stroke="#000" stroke-width=".21">
<path d="M114.6 77.9l5.3 5.3h-5.3zM121.3 84.7h5.3v5.2zM31.6 109.2v5.3h-5.3zM126.6 109.2v5.3h-5.3zM121.3 147.2h5.3v5.2zM31.6 171.7v5.3h-5.3zM126.6 171.7v5.3h-5.3zM26.3 208.2l5.3-5.3v5.3zM121.4 209.5h7.1l-.1 .1zM124.8 236l3.6 3.5h-7.1zM33.1 266.1v5.3h-5.3zM27.8 272.8h5.3v5.3z"/>
<path d="M114.6 83.2h5.3l-5.3 .2zM114.6 83.4h5.2l.1-.2z"/>
<path d="M114.6 83.4h5.2l-5.2 .1zM114.6 83.5h5.1l.1-.1z"/>
<path d="M114.6 83.5h5.1l-5.1 .1zM114.6 83.6h5.1v-.1z"/>
<path d="M114.6 83.6h5.1l-5.1 .2zM114.6 83.8h5l.1-.2z"/>
<path d="M114.6 83.8h5l-5 .1zM114.6 83.9h5v-.1z"/>
<path d="M121.3 84.7l5.3-.2v.2zM121.4 84.5l-.1 .2 5.3-.2z"/>
<path d="M121.4 84.5l5.2-.1v.1zM121.5 84.4l-.1 .1 5.2-.1z"/>
<path d="M121.5 84.4l5.1-.1v.1zM121.6 84.3l-.1 .1 5.1-.1z"/>
<path d="M121.6 84.3l5-.2v.2zM121.6 84.1v.2l5-.2z"/>
<path d="M121.6 84.1l5-.2v.2zM121.6 83.9v.2l5-.2z"/>
<path d="M26.3 114.5l5.3 .1v-.1zM26.3 114.5l5.3 .1h-5.2z"/>
<path d="M26.4 114.6l5.2 .1v-.1zM26.4 114.6l5.2 .1h-5.1z"/>
<path d="M26.5 114.7l5.1 .2v-.2zM26.5 114.7l5.1 .2h-5z"/>
<path d="M26.6 114.9l5 .1v-.1zM26.6 114.9l5 .1h-5z"/>
<path d="M26.6 115l5 .2v-.2zM26.6 115l5 .2h-5z"/>
<path d="M121.3 114.5l5.3 .1v-.1zM121.3 114.5l5.3 .1h-5.2z"/>
<path d="M121.4 114.6l5.2 .1v-.1zM121.4 114.6l5.2 .1h-5.1z"/>
<path d="M121.5 114.7l5.1 .2v-.2zM121.5 114.7l5.1 .2h-5z"/>
<path d="M121.6 114.9l5 .1v-.1zM121.6 114.9l5 .1h-5z"/>
<path d="M121.6 115l5 .2v-.2zM121.6 115l5 .2h-5z"/>
<path d="M121.3 147.2l5.3-.2v.2zM121.4 147l-.1 .2 5.3-.2z"/>
<path d="M121.4 147l5.2-.1v.1zM121.5 146.9l-.1 .1 5.2-.1z"/>
<path d="M121.5 146.9l5.1-.1v.1zM121.6 146.8l-.1 .1 5.1-.1z"/>
<path d="M121.6 146.8l5-.2v.2zM121.6 146.6v.2l5-.2z"/>
<path d="M121.6 146.6l5-.2v.2zM121.6 146.4v.2l5-.2z"/>
<path d="M26.3 177l5.3 .1v-.1zM26.3 177l5.3 .1h-5.2z"/>
<path d="M26.4 177.1l5.2 .1v-.1zM26.4 177.1l5.2 .1h-5.1z"/>
<path d="M26.5 177.2l5.1 .2v-.2zM26.5 177.2l5.1 .2h-5z"/>
<path d="M26.6 177.4l5 .1v-.1zM26.6 177.4l5 .1h-5z"/>
<path d="M26.6 177.5l5 .2v-.2zM26.6 177.5l5 .2h-5z"/>
<path d="M121.3 177l5.3 .1v-.1zM121.3 177l5.3 .1h-5.2z"/>
<path d="M121.4 177.1l5.2 .1v-.1zM121.4 177.1l5.2 .1h-5.1z"/>
<path d="M121.5 177.2l5.1 .2v-.2zM121.5 177.2l5.1 .2h-5z"/>
<path d="M121.6 177.4l5 .1v-.1zM121.6 177.4l5 .1h-5z"/>
<path d="M121.6 177.5l5 .2v-.2zM121.6 177.5l5 .2h-5z"/>
<path d="M26.3 208.2l5.3 .2v-.2zM26.3 208.2l5.3 .2h-5.2z"/>
<path d="M26.4 208.4l5.2 .1v-.1zM26.4 208.4l5.2 .1h-5.1z"/>
<path d="M26.5 208.5l5.1 .1v-.1zM26.5 208.5l5.1 .1h-5z"/>
<path d="M26.6 208.6l5 .2v-.2zM26.6 208.6l5 .2h-5z"/>
<path d="M26.6 208.8l5 .1v-.1zM26.6 208.8l5 .1h-5z"/>
<path d="M121.4 209.5l-.1 .1h7.1zM121.3 209.6h7.1l-3.6 3.6z"/>
<path d="M121.5 209.3l7 .2 .2-.2zM121.5 209.3l7 .2h-7.1z"/>
<path d="M121.6 209.1l7.1 .2 .2-.2zM121.6 209.1l7.1 .2h-7.2z"/>
<path d="M121.6 208.9l7.3 .2 .2-.2zM121.6 208.9l7.3 .2h-7.3z"/>
<path d="M121.3 239.5l7.2 .1-.1-.1zM121.3 239.5l7.2 .1h-7.1z"/>
<path d="M121.4 239.6l7.3 .2-.2-.2zM121.4 239.6l7.3 .2h-7.2z"/>
<path d="M121.5 239.8l7.4 .2-.2-.2zM121.5 239.8l7.4 .2h-7.3z"/>
<path d="M121.6 240l7.5 .2-.2-.2zM121.6 240l7.5 .2h-7.5z"/>
<path d="M27.8 271.4l5.3 .1zM27.8 271.4l5.3 .1z"/>
<path d="M27.9 271.5l5.2 .2v-.2zM27.9 271.5l5.2 .2h-5.1z"/>
<path d="M28 271.7l5.1 .1v-.1zM28 271.7l5.1 .1h-5.1z"/>
<path d="M28 271.8l5.1 .2v-.2zM28 271.8l5.1 .2h-5z"/>
<path d="M28.1 272l5 .1v-.1zM28.1 272l5 .1h-5z"/>
<path d="M27.8 272.8l5.3-.1v.1zM27.9 272.7l-.1 .1 5.3-.1z"/>
<path d="M27.9 272.7l5.2-.1v.1zM28 272.6l-.1 .1 5.2-.1z"/>
<path d="M28 272.6l5.1-.2v.2zM28 272.4v.2l5.1-.2z"/>
<path d="M28 272.4l5.1-.1v.1zM28.1 272.3l-.1 .1 5.1-.1z"/>
<path d="M28.1 272.3l5-.2v.2zM28.1 272.1v.2l5-.2z"/>
</g>
<!-- layer: SIG-Sporavsnitt -->
<g fill="none" stroke="#000" stroke-width=".25">
<path d="M26.3 52l5.3-5.3v6h-5M26.3 52l.3 .7"/>
<circle cx="25.6" cy="52.7" r="1.01"/>
</g>
<!-- layer: SIG_ATT_Tekst25 -->
<path d="M121.6 79.1v2.2l-1.2-2.2v2.2M119.3 86.6v2.2l-1.1-2.2v2.2M120 87.8h.6a.62 .62 0 0 0 .5-.6 .62 .62 0 0 0-.6-.6h-.5v2.2M120.6 87.8l.5 1M122.2 80.3h.6a.63 .63 0 0 0 .6-.6 .63 .63 0 0 0-.6-.6h-.6v2.2M122.9 80.3l.5 1M25.8 267.3v2.2l-1.1-2.2v2.2M26.5 268.5h.5M27 268.5a.62 .62 0 0 0 .6-.6 .62 .62 0 0 0-.6-.6h-.5v2.2M27.2 268.5l.4 1" fill="none" stroke="#000" stroke-width=".25"/>
<g font-size="5.5">
<text x="13" y="21.1">3. Sporveksler og sporsperreutrustning</text>
<text x="160" y="21.1">SA</text>
<text x="181" y="21.1">3.1</text>
</g>
<g font-size="3.9">
<text x="13" y="30.6">Forklaring sporveksler</text>
<text x="42.9" y="41.8">Håndstilt sporveksel som</text>
<text x="138.1" y="41.7">Sporkryss</text>
<text x="43" y="46.3">ikke inngår i sikringsanlegget</text>
<text x="42.9" y="73.1">Håndstilt sporveksel</text>
<text x="137.9" y="73">Dobbel kryssveksel</text>
<text x="137.9" y="81.5">Benytt to aktuelle veksler</text>
<text x="137.9" y="85.8">med samme</text>
<text x="138" y="90.2">innsettingspunkt</text>
<text x="43.1" y="104.3">Sentralstilt sporveksel</text>
<text x="137.9" y="104.3">Rettspor til høyre</text>
<text x="138" y="108.6">(Sentralstilt)</text>
<text x="43.2" y="135.6">Tungespiss på veksel</text>
<text x="137.9" y="135.5">Rettspor til venstre</text>
<text x="138" y="139.9">(Sentralstilt)</text>
<text x="42.9" y="166.8">Normastilling for kjøring til</text>
<text x="137.9" y="166.7">Rettspor til Venstre</text>
<text x="42.9" y="171.2">høyre (Sentralstilt)</text>
<text x="138" y="171.1">(Sentralstilt, tegnet som</text>
<text x="43.2" y="179.7">Tidligere ble det benyttet +</text>
<text x="138.1" y="175.6">skråveksel)</text>
<text x="43" y="184">istedenfor H</text>
<text x="42.9" y="198">Normalstilling for kjøring til</text>
<text x="43.2" y="202.2">venstre</text>
<text x="137.9" y="198">NSS: Rettspor til venstre</text>
<text x="137.9" y="202.3">L2: Rettspor til høyre</text>
<text x="43" y="206.6">(Sentralstilt)</text>
<text x="138" y="206.7">(Sentralstilt)</text>
<text x="43.2" y="215.1">Tidligere ble det benyttet +</text>
<text x="138.2" y="211.1">Anbefales ikke benyttet</text>
<text x="43" y="219.4">istedenfor V</text>
<text x="42.9" y="229.3">Kontrollåst sporveksel</text>
<text x="43.2" y="233.7">vist til høyre spor</text>
<text x="137.9" y="229.2">NSS: Rettspor til venstre</text>
<text x="137.9" y="233.6">L2: Rettspor til høyre</text>
<text x="43" y="238.1">(Håndstilt sporveksel)</text>
<text x="138" y="238">(Sentralstilt)</text>
<text x="138.2" y="242.3">Anbefales ikke benyttet</text>
<text x="43.1" y="260.5">Splittet veksel</text>
<text x="42.9" y="269.1">Benyttes når spor svinger</text>
<text x="137.9" y="264.9">Definisjon: Rettspor menes</text>
<text x="138.1" y="269.2">spor med størst radius</text>
<text x="42.9" y="273.5">både til høyre og venstre</text>
</g>
<g font-size="2.8">
<text x="160" y="13.9">FAG</text>
<text x="178" y="13.9">Ark nr.</text>
<text x="13" y="35.6">Grafikk</text>
<text x="43.2" y="35.6">Navn, beskrivelse.</text>
<text x="108" y="35.6">Grafikk</text>
<text x="138.2" y="35.6">Navn, beskrivelse.</text>
</g>
</svg>
